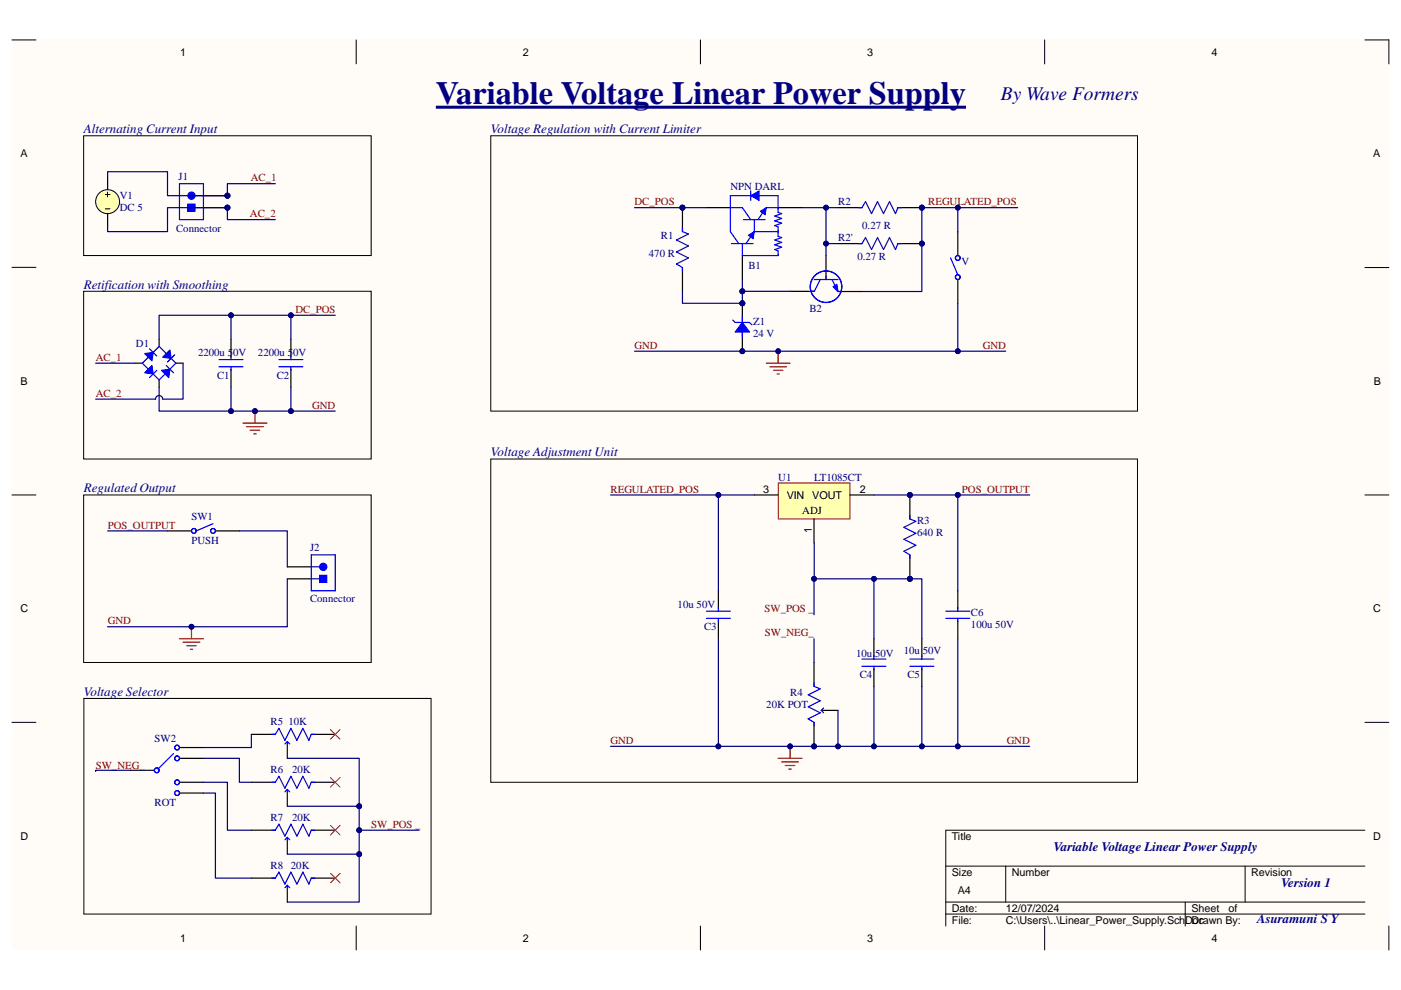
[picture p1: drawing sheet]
<svg xmlns="http://www.w3.org/2000/svg" width="297mm" height="210mm" viewBox="0 0 297 210" stroke-linecap="round" stroke-linejoin="round" font-family="sans-serif">
<g fill="#fffcf8">
<path d="M2.5 8.5h292v192.9h-292z" fill-rule="evenodd"/>
<path d="M7.6 13.5h281.8v182.8h-281.8z" fill-rule="evenodd"/>
</g>
<g fill="none" stroke="#000" stroke-width=".21">
<path d="M2.5 8.5h5.1M75.5 8.5v5M148.5 8.5v5M221.5 8.5v5M289.4 8.5h5.1v5M2.5 56.7h5.1M289.4 56.7h5.1M2.5 104.9h5.1M289.4 104.9h5.1M2.5 153.2h5.1M289.4 153.2h5.1M289.4 176h-88.9v20.3"/>
<path d="M75.5 196.3v5.1M148.5 196.3v5.1M200.5 183.6h88.9M200.5 191.3h88.9M200.5 193.8h88.9M213.2 183.6v7.7M221.5 196.3v5.1M251.3 191.3v5M264 183.6v7.7M294.5 196.3v5.1"/>
</g>
<circle cx="48.2" cy="41.5" r=".51" fill="#000080"/>
<circle cx="48.2" cy="41.5" r=".51" fill="none" stroke="#000080" stroke-width=".21"/>
<circle cx="48.2" cy="44" r=".51" fill="#000080"/>
<circle cx="48.2" cy="44" r=".51" fill="none" stroke="#000080" stroke-width=".21"/>
<circle cx="40.6" cy="41.5" r=".76" fill="#00f"/>
<circle cx="40.6" cy="41.5" r=".76" fill="none" stroke="#00f" stroke-width=".26"/>
<path d="M43.1 41.5h5.1" fill="none" stroke="#000" stroke-width=".26"/>
<circle cx="48.2" cy="41.5" r=".51" fill="#000080"/>
<circle cx="48.2" cy="41.5" r=".51" fill="none" stroke="#000080" stroke-width=".21"/>
<path d="M43.1 44h5.1" fill="none" stroke="#000" stroke-width=".26"/>
<circle cx="48.2" cy="44" r=".51" fill="#000080"/>
<circle cx="48.2" cy="44" r=".51" fill="none" stroke="#000080" stroke-width=".21"/>
<path d="M41.4 41.5h1.7M41.4 44h1.7" fill="none" stroke="#00f" stroke-width=".26"/>
<path d="M39.8 43.3h1.6v1.5h-1.6z" fill-rule="evenodd" fill="#00f"/>
<path d="M39.8 43.3h1.6v1.5h-1.6z" fill="none" stroke="#00f" stroke-width=".21"/>
<path d="M38.1 38.9h5v7.7h-5zM30.2 77l3.5-3.6 3.6 3.6-3.6 3.6z" fill="none" stroke="#00f" stroke-width=".26"/>
<path d="M28.7 77h1.5M33.7 71.9v1.5M37.3 77h1.5M33.7 80.6v1.5" fill="none" stroke="#000" stroke-width=".26"/>
<path d="M30.7 75l1.8-.3-.3 1.8z" fill="#00f"/>
<path d="M30.7 75l1.8-.3-.3 1.8zM31.7 74l1.5 1.5" fill="none" stroke="#00f" stroke-width=".26"/>
<path d="M30.7 79l1.5-1.5 .3 1.8z" fill="#00f"/>
<path d="M30.7 79l1.5-1.5 .3 1.8zM33.2 78.5l-1.5 1.6" fill="none" stroke="#00f" stroke-width=".26"/>
<path d="M34.5 75.7l1.5-1.5 .3 1.8z" fill="#00f"/>
<path d="M34.5 75.7l1.5-1.5 .3 1.8zM37 75.2l-1.5 1.6" fill="none" stroke="#00f" stroke-width=".26"/>
<path d="M34.2 78.5l1.8-.2-.2 1.8z" fill="#00f"/>
<path d="M34.2 78.5l1.8-.2-.2 1.8zM35.3 77.5l1.5 1.5M46.4 76.2h5.1M46.4 77.8h5.1M49 75.5v.7M49 77.8v.7M59.1 76.2h5.1M59.1 77.8h5.1M61.7 75.5v.7M61.7 77.8v.7" fill="none" stroke="#00f" stroke-width=".26"/>
<path d="M49 71.9v3.8M49 78.3v3.8M61.7 71.9v3.8M61.7 78.3v3.8" fill="none" stroke="#000" stroke-width=".26"/>
<circle cx="144.7" cy="44" r=".5" fill="#000080"/>
<circle cx="144.7" cy="44" r=".5" fill="none" stroke="#000080" stroke-width=".21"/>
<path d="M144.7 44v5.1M144.7 56.7v5.1" fill="none" stroke="#000" stroke-width=".25"/>
<circle cx="144.7" cy="44" r=".5" fill="#000080"/>
<circle cx="144.7" cy="44" r=".5" fill="none" stroke="#000080" stroke-width=".21"/>
<path d="M144.7 48.3v.8l1.3 .5-2.6 1.3 2.6 1.3-2.6 1.2 2.6 1.3-2.6 1.3 1.3 .7v.8" fill="none" stroke="#00f" stroke-width=".25"/>
<circle cx="157.4" cy="74.5" r=".5" fill="#000080"/>
<circle cx="157.4" cy="74.5" r=".5" fill="none" stroke="#000080" stroke-width=".21"/>
<circle cx="157.4" cy="64.3" r=".5" fill="#000080"/>
<circle cx="157.4" cy="64.3" r=".5" fill="none" stroke="#000080" stroke-width=".21"/>
<path d="M157.4 69.4v5.1" fill="none" stroke="#000" stroke-width=".25"/>
<circle cx="157.4" cy="74.5" r=".5" fill="#000080"/>
<circle cx="157.4" cy="74.5" r=".5" fill="none" stroke="#000080" stroke-width=".21"/>
<path d="M157.4 64.3v5.1" fill="none" stroke="#000" stroke-width=".25"/>
<circle cx="157.4" cy="64.3" r=".5" fill="#000080"/>
<circle cx="157.4" cy="64.3" r=".5" fill="none" stroke="#000080" stroke-width=".21"/>
<path d="M157.4 68.4l1.5 2h-3z" fill="#00f"/>
<path d="M155.4 67.9l.5 .5h3l.5 .5M157.4 68.4l1.5 2h-3zM157.4 67.1v4.3" fill="none" stroke="#00f" stroke-width=".25"/>
<path d="M51.5 89.7h5.1M52.3 90.5h3.5M53 91.2h2.1M53.8 92h.5M54.1 87.2v2.5" fill="none" stroke="#800000" stroke-width=".25"/>
<circle cx="54.1" cy="87.2" r=".51" fill="#000080"/>
<circle cx="54.1" cy="87.2" r=".51" fill="none" stroke="#000080" stroke-width=".21"/>
<path d="M162.5 77h5M163.2 77.8h3.5M164 78.5h2M164.8 79.3h.4M165 74.5v2.5" fill="none" stroke="#800000" stroke-width=".25"/>
<circle cx="165" cy="74.5" r=".5" fill="#000080"/>
<circle cx="165" cy="74.5" r=".5" fill="none" stroke="#000080" stroke-width=".21"/>
<path d="M165 102.4h15.2v7.6h-15.2z" fill-rule="evenodd" fill="#ffffb0"/>
<path d="M165 102.4h15.2v7.6h-15.2z" fill="none" stroke="#800000" stroke-width=".21"/>
<path d="M159.9 104.9h5.1M172.6 110v5.1M180.2 104.9h5.1M152.3 125.3v3.8M152.3 131.6v3.8" fill="none" stroke="#000" stroke-width=".25"/>
<path d="M149.8 131.1h5.1M149.8 129.6h5.1M152.3 128.8v.8M152.3 131.1v.8" fill="none" stroke="#00f" stroke-width=".25"/>
<circle cx="192.9" cy="122.7" r=".51" fill="#000080"/>
<circle cx="192.9" cy="122.7" r=".51" fill="none" stroke="#000080" stroke-width=".21"/>
<circle cx="192.9" cy="104.9" r=".51" fill="#000080"/>
<circle cx="192.9" cy="104.9" r=".51" fill="none" stroke="#000080" stroke-width=".21"/>
<path d="M192.9 117.6v5.1" fill="none" stroke="#000" stroke-width=".25"/>
<circle cx="192.9" cy="122.7" r=".51" fill="#000080"/>
<circle cx="192.9" cy="122.7" r=".51" fill="none" stroke="#000080" stroke-width=".21"/>
<path d="M192.9 104.9v5.1" fill="none" stroke="#000" stroke-width=".25"/>
<circle cx="192.9" cy="104.9" r=".51" fill="#000080"/>
<circle cx="192.9" cy="104.9" r=".51" fill="none" stroke="#000080" stroke-width=".21"/>
<path d="M192.9 109.3v.7l1.3 .5-2.6 1.3 2.6 1.3-2.6 1.2 2.6 1.3-2.6 1.3 1.3 .7v.8M200.5 131.1h5.1M200.5 129.6h5.1M203.1 128.8v.8M203.1 131.1v.8" fill="none" stroke="#00f" stroke-width=".25"/>
<path d="M203.1 125.3v3.8M203.1 131.6v3.8" fill="none" stroke="#000" stroke-width=".25"/>
<circle cx="68.5" cy="120.2" r=".76" fill="#00f"/>
<g fill="none" stroke="#00f" stroke-width=".25">
<path d="M66 120.2h1.8M66 122.7h1.8"/>
<circle cx="68.5" cy="120.2" r=".76"/>
</g>
<path d="M60.9 120.2h5.1M60.9 122.7h5.1" fill="none" stroke="#000" stroke-width=".25"/>
<path d="M67.8 122h1.5v1.5h-1.5z" fill-rule="evenodd" fill="#00f"/>
<path d="M67.8 122h1.5v1.5h-1.5z" fill="none" stroke="#00f" stroke-width=".21"/>
<g fill="none" stroke="#00f" stroke-width=".25">
<path d="M154.9 44h2.5M157.4 51.6v2.6h7.6v-.3M159.2 41.5h-4.3v7.6M159.2 40.5v2M159.9 46.6v2.5h5.1M160.9 41.5h4.1v2.5h-2.5M172.6 59.3h5.1M173.9 59.3l-1.3 2.5M175.1 58.5v.8M176.4 59.3l1.3 2.5M171.8 61.8h.8M176.7 60.8l.7-.5 .3 1.5z"/>
<path d="M176.9 60.8h.5l-.2 .2zM177.4 60.5l-.5 .3M177.7 61.8h.7M45.2 111l-3.6 1.6M66 117.6h5.1v7.7h-5.1z"/>
<circle cx="175.1" cy="60.8" r="3.3"/>
<circle cx="41.1" cy="112.6" r=".51"/>
<circle cx="41.1" cy="112.6" r=".5"/>
<circle cx="45.2" cy="112.6" r=".51"/>
</g>
<path d="M149.8 44h5.1M157.4 54.2v5.1M165 44h5M175.1 54.2v5.1M167.5 61.8h5.1M177.7 61.8h5M35.5 112.6h5.1M45.7 112.6h5.1" fill="none" stroke="#000" stroke-width=".25"/>
<path d="M159.2 41.5l1.7-1v2z" fill="#00f"/>
<path d="M159.2 41.5l1.7-1v2z" fill="none" stroke="#00f" stroke-width=".21"/>
<path d="M154.9 49.1l1.7 2.5M155.1 51.6h4.6M157.4 44l1.8 2.6M157.6 46.6h4.6M162.5 44l-1.8 2.6M165 44v.3M165 48.9v.5" fill="none" stroke="#00f" stroke-width=".25"/>
<path d="M161.2 44.8l1.3-.8-.3 1.6z" fill="#00f"/>
<path d="M161.2 44.8l1.3-.8-.3 1.6z" fill="none" stroke="#00f" stroke-width=".21"/>
<path d="M159.9 49.1l-1.7 2.5" fill="none" stroke="#00f" stroke-width=".25"/>
<path d="M158.7 49.9l1.2-.8-.2 1.5z" fill="#00f"/>
<path d="M158.7 49.9l1.2-.8-.2 1.5z" fill="none" stroke="#00f" stroke-width=".21"/>
<path d="M165 44.3v.7l.7 .3-1.5 .5 1.5 .5-1.5 .5 1.5 .5-1.5 .5 .8 .3v.8M165 49.4v.7l.7 .3-1.5 .5 1.5 .5-1.5 .5 1.5 .5-1.5 .5 .8 .3v.7" fill="none" stroke="#00f" stroke-width=".25"/>
<circle cx="195.5" cy="44" r=".51" fill="#000080"/>
<circle cx="195.5" cy="44" r=".51" fill="none" stroke="#000080" stroke-width=".21"/>
<path d="M177.7 44h5M190.4 44h5" fill="none" stroke="#000" stroke-width=".25"/>
<circle cx="195.5" cy="44" r=".51" fill="#000080"/>
<circle cx="195.5" cy="44" r=".51" fill="none" stroke="#000080" stroke-width=".21"/>
<path d="M182 44h.7l.8-1.2 1.3 2.5 1.3-2.5 1.2 2.5 1.3-2.5 1.3 2.5 .5-1.3h.7M182.7 139.7h5.1M185.3 139v.7M192.9 139.7h5.1M195.4 139v.7M182.7 141.3h5.1M185.3 141.3v.7M192.9 141.3h5.1M195.4 141.3v.7" fill="none" stroke="#00f" stroke-width=".25"/>
<path d="M185.3 135.4v3.8M195.4 135.4v3.8M185.3 141.8v3.7M195.4 141.8v3.7" fill="none" stroke="#000" stroke-width=".25"/>
<path d="M92.4 22.7h112.4" fill="none" stroke="#000080" stroke-width=".63" stroke-linecap="butt"/>
<path d="M17.7 28.8h61v25.4h-61zM104.1 28.8h137.1v58.4h-137.1zM17.7 61.8h61v35.5h-61zM104.1 97.3h137.1v68.6h-137.1zM17.7 104.9h61v35.6h-61z" fill="none" stroke="#000" stroke-width=".21"/>
<circle cx="172.6" cy="158.2" r=".51" fill="#000080"/>
<circle cx="172.6" cy="158.2" r=".51" fill="none" stroke="#000080" stroke-width=".21"/>
<path d="M172.6 153.2v5" fill="none" stroke="#000" stroke-width=".25"/>
<circle cx="172.6" cy="158.2" r=".51" fill="#000080"/>
<circle cx="172.6" cy="158.2" r=".51" fill="none" stroke="#000080" stroke-width=".21"/>
<path d="M172.6 140.5v5M174.1 150.6h3.6" fill="none" stroke="#000" stroke-width=".25"/>
<path d="M171.3 152.4l1.3 .8v.7M172.6 144.8v.7M172.6 145.5l1.3 .5-2.5 1.3 2.5 1.3-2.5 1.3 2.5 1.2-2.5 1.3M174.6 150.1l-.5 .5 .5 .5" fill="none" stroke="#00f" stroke-width=".25"/>
<path d="M167.5 158.2v2.6M165 160.8h5M165.7 161.5h3.6M166.5 162.3h2M167.3 163.1h.5" fill="none" stroke="#800000" stroke-width=".25"/>
<circle cx="167.5" cy="158.2" r=".51" fill="#000080"/>
<circle cx="167.5" cy="158.2" r=".51" fill="none" stroke="#000080" stroke-width=".21"/>
<path d="M38.1 135.4h5M38.8 136.1h3.6M39.6 136.9h2M40.3 137.7h.5M40.6 132.9v2.5" fill="none" stroke="#800000" stroke-width=".25"/>
<circle cx="40.6" cy="132.9" r=".51" fill="#000080"/>
<circle cx="40.6" cy="132.9" r=".51" fill="none" stroke="#000080" stroke-width=".21"/>
<path d="M22.8 37.7v2.5M22.8 45.3v2.5" fill="none" stroke="#000" stroke-width=".26"/>
<circle cx="22.8" cy="42.8" r="2.54" fill="#ffffb0"/>
<g fill="none" stroke="#000" stroke-width=".21">
<path d="M22.3 41.2h1M22.3 44.3h1M22.8 40.7v1M17.8 148.1h73.6v45.7h-73.6z"/>
<circle cx="22.8" cy="42.8" r="2.54"/>
</g>
<g fill="none" stroke="#00f" stroke-width=".25">
<path d="M36.8 159.8l-3.3 3.3M57.6 155.7h.8l.7-1.3 1.3 2.6 1.3-2.6 1.2 2.6 1.3-2.6 1.3 2.6 .5-1.3h.8M60.4 157.7l.5-.5 .5 .5M57.6 165.9h.8l.7-1.3 1.3 2.5 1.3-2.5 1.2 2.5 1.3-2.5 1.3 2.5 .5-1.2h.8M57.6 176h.8l.7-1.2 1.3 2.5 1.3-2.5 1.2 2.5 1.3-2.5 1.3 2.5 .5-1.3h.8M60.4 167.9l.5-.5 .5 .5M60.4 178.1l.5-.6 .5 .6M57.6 186.2h.8l.7-1.3 1.3 2.6 1.3-2.6 1.2 2.6 1.3-2.6 1.3 2.6 .5-1.3h.8M60.4 188.2l.5-.5 .5 .5"/>
<circle cx="37.5" cy="158.5" r=".51"/>
<circle cx="37.6" cy="158.5" r=".5"/>
<circle cx="33.2" cy="163.3" r=".51"/>
<circle cx="33.2" cy="163.3" r=".5"/>
<circle cx="37.5" cy="160.8" r=".51"/>
<circle cx="37.5" cy="168.1" r=".51"/>
<circle cx="37.5" cy="165.9" r=".51"/>
<circle cx="37.6" cy="165.9" r=".51"/>
<circle cx="37.6" cy="168.1" r=".51"/>
<circle cx="37.6" cy="160.8" r=".5"/>
</g>
<g fill="none" stroke="#000" stroke-width=".25">
<path d="M38.1 158.5h5M53.3 155.7h5.1M60.9 157.2v3.6M66 155.7h5.1M27.6 163.3h5.1M38.1 160.8h5M38.1 168.1h5M38.1 165.9h5M53.3 165.9h5.1M53.3 176h5.1M60.9 167.4v3.5M60.9 177.5v3.6"/>
<path d="M66 165.9h5.1M66 176h5.1M53.3 186.2h5.1M60.9 187.7v3.6M66 186.2h5.1"/>
</g>
<path d="M70.1 154.7l2 2M72.1 154.7l-2 2M70.1 164.8l2 2.1M70.1 175l2 2M72.1 164.8l-2 2.1M72.1 175l-2 2M70.1 185.2l2 2M72.1 185.2l-2 2" fill="none" stroke="#f00" stroke-width=".21"/>
<circle cx="195.5" cy="51.6" r=".51" fill="#000080"/>
<circle cx="195.5" cy="51.6" r=".51" fill="none" stroke="#000080" stroke-width=".21"/>
<path d="M177.7 51.6h5M190.4 51.6h5" fill="none" stroke="#000" stroke-width=".25"/>
<circle cx="195.5" cy="51.6" r=".51" fill="#000080"/>
<circle cx="195.5" cy="51.6" r=".51" fill="none" stroke="#000080" stroke-width=".21"/>
<path d="M182 51.6h.7l.8-1.2 1.3 2.5 1.3-2.5 1.2 2.5 1.3-2.5 1.3 2.5 .5-1.3h.7" fill="none" stroke="#00f" stroke-width=".25"/>
<path d="M20.3 77h8.4" fill="none" stroke="#000080" stroke-width=".26"/>
<path d="M33.7 82.1v5.1h37.4" fill="none" stroke="#000080" stroke-width=".25"/>
<circle cx="49" cy="87.2" r=".51" fill="#000080"/>
<circle cx="49" cy="87.2" r=".51" fill="none" stroke="#000080" stroke-width=".21"/>
<circle cx="54.1" cy="87.2" r=".51" fill="#000080"/>
<circle cx="54.1" cy="87.2" r=".51" fill="none" stroke="#000080" stroke-width=".21"/>
<circle cx="61.7" cy="87.2" r=".51" fill="#000080"/>
<circle cx="61.7" cy="87.2" r=".51" fill="none" stroke="#000080" stroke-width=".21"/>
<path d="M71.1 66.8h-37.4v5.1" fill="none" stroke="#000080" stroke-width=".26"/>
<circle cx="49" cy="66.8" r=".51" fill="#000080"/>
<circle cx="49" cy="66.8" r=".51" fill="none" stroke="#000080" stroke-width=".21"/>
<circle cx="61.7" cy="66.8" r=".5" fill="#000080"/>
<circle cx="61.7" cy="66.8" r=".5" fill="none" stroke="#000080" stroke-width=".21"/>
<path d="M48.2 44v2.6h10.2" fill="none" stroke="#000080" stroke-width=".26"/>
<circle cx="48.2" cy="44" r=".51" fill="#000080"/>
<circle cx="48.2" cy="44" r=".51" fill="none" stroke="#000080" stroke-width=".21"/>
<path d="M58.4 38.9h-10.2v2.6" fill="none" stroke="#000080" stroke-width=".26"/>
<circle cx="48.2" cy="41.5" r=".51" fill="#000080"/>
<circle cx="48.2" cy="41.5" r=".51" fill="none" stroke="#000080" stroke-width=".21"/>
<path d="M38.8 77v7.6h-4.3a.76 .76 0 0 0-.8-.7 .76 .76 0 0 0-.7 .7h-12.7" fill="none" stroke="#000080" stroke-width=".26"/>
<path d="M49 82.1v5.1" fill="none" stroke="#000080" stroke-width=".25"/>
<circle cx="49" cy="87.2" r=".51" fill="#000080"/>
<circle cx="49" cy="87.2" r=".51" fill="none" stroke="#000080" stroke-width=".21"/>
<path d="M49 66.8v5.1" fill="none" stroke="#000080" stroke-width=".26"/>
<circle cx="49" cy="66.8" r=".51" fill="#000080"/>
<circle cx="49" cy="66.8" r=".51" fill="none" stroke="#000080" stroke-width=".21"/>
<path d="M61.7 82.1v5.1" fill="none" stroke="#000080" stroke-width=".25"/>
<circle cx="61.7" cy="87.2" r=".51" fill="#000080"/>
<circle cx="61.7" cy="87.2" r=".51" fill="none" stroke="#000080" stroke-width=".21"/>
<path d="M61.7 66.8v5.1" fill="none" stroke="#000080" stroke-width=".26"/>
<circle cx="61.7" cy="66.8" r=".5" fill="#000080"/>
<circle cx="61.7" cy="66.8" r=".5" fill="none" stroke="#000080" stroke-width=".21"/>
<path d="M144.7 44h5.1" fill="none" stroke="#000080" stroke-width=".25"/>
<circle cx="144.7" cy="44" r=".5" fill="#000080"/>
<circle cx="144.7" cy="44" r=".5" fill="none" stroke="#000080" stroke-width=".21"/>
<path d="M144.7 61.8v2.5h12.7" fill="none" stroke="#000080" stroke-width=".25"/>
<circle cx="157.4" cy="64.3" r=".5" fill="#000080"/>
<circle cx="157.4" cy="64.3" r=".5" fill="none" stroke="#000080" stroke-width=".21"/>
<path d="M134.5 44h10.2" fill="none" stroke="#000080" stroke-width=".25"/>
<circle cx="144.7" cy="44" r=".5" fill="#000080"/>
<circle cx="144.7" cy="44" r=".5" fill="none" stroke="#000080" stroke-width=".21"/>
<path d="M157.4 61.8v2.5" fill="none" stroke="#000080" stroke-width=".25"/>
<circle cx="157.4" cy="64.3" r=".5" fill="#000080"/>
<circle cx="157.4" cy="64.3" r=".5" fill="none" stroke="#000080" stroke-width=".21"/>
<circle cx="157.4" cy="61.8" r=".5" fill="#000080"/>
<circle cx="157.4" cy="61.8" r=".5" fill="none" stroke="#000080" stroke-width=".21"/>
<path d="M134.5 74.5h78.7" fill="none" stroke="#000080" stroke-width=".25"/>
<circle cx="157.4" cy="74.5" r=".5" fill="#000080"/>
<circle cx="157.4" cy="74.5" r=".5" fill="none" stroke="#000080" stroke-width=".21"/>
<circle cx="165" cy="74.5" r=".5" fill="#000080"/>
<circle cx="165" cy="74.5" r=".5" fill="none" stroke="#000080" stroke-width=".21"/>
<circle cx="203.1" cy="74.5" r=".51" fill="#000080"/>
<circle cx="203.1" cy="74.5" r=".51" fill="none" stroke="#000080" stroke-width=".21"/>
<path d="M129.5 104.9h30.4" fill="none" stroke="#000080" stroke-width=".25"/>
<circle cx="152.3" cy="104.9" r=".51" fill="#000080"/>
<circle cx="152.3" cy="104.9" r=".51" fill="none" stroke="#000080" stroke-width=".21"/>
<path d="M172.6 115.1v7.6h20.3" fill="none" stroke="#000080" stroke-width=".25"/>
<circle cx="192.9" cy="122.7" r=".51" fill="#000080"/>
<circle cx="192.9" cy="122.7" r=".51" fill="none" stroke="#000080" stroke-width=".21"/>
<circle cx="185.3" cy="122.7" r=".51" fill="#000080"/>
<circle cx="185.3" cy="122.7" r=".51" fill="none" stroke="#000080" stroke-width=".21"/>
<circle cx="172.6" cy="122.7" r=".51" fill="#000080"/>
<circle cx="172.6" cy="122.7" r=".51" fill="none" stroke="#000080" stroke-width=".21"/>
<path d="M203.1 135.4v22.8h-73.6" fill="none" stroke="#000080" stroke-width=".25"/>
<circle cx="203.1" cy="158.2" r=".51" fill="#000080"/>
<circle cx="203.1" cy="158.2" r=".51" fill="none" stroke="#000080" stroke-width=".21"/>
<circle cx="195.5" cy="158.2" r=".51" fill="#000080"/>
<circle cx="195.5" cy="158.2" r=".51" fill="none" stroke="#000080" stroke-width=".21"/>
<circle cx="185.3" cy="158.2" r=".51" fill="#000080"/>
<circle cx="185.3" cy="158.2" r=".51" fill="none" stroke="#000080" stroke-width=".21"/>
<circle cx="177.7" cy="158.2" r=".51" fill="#000080"/>
<circle cx="177.7" cy="158.2" r=".51" fill="none" stroke="#000080" stroke-width=".21"/>
<circle cx="172.6" cy="158.2" r=".51" fill="#000080"/>
<circle cx="172.6" cy="158.2" r=".51" fill="none" stroke="#000080" stroke-width=".21"/>
<circle cx="167.5" cy="158.2" r=".51" fill="#000080"/>
<circle cx="167.5" cy="158.2" r=".51" fill="none" stroke="#000080" stroke-width=".21"/>
<circle cx="152.3" cy="158.2" r=".5" fill="#000080"/>
<circle cx="152.3" cy="158.2" r=".5" fill="none" stroke="#000080" stroke-width=".21"/>
<path d="M203.1 158.2h15.2" fill="none" stroke="#000080" stroke-width=".25"/>
<circle cx="203.1" cy="158.2" r=".51" fill="#000080"/>
<circle cx="203.1" cy="158.2" r=".51" fill="none" stroke="#000080" stroke-width=".21"/>
<path d="M185.3 104.9h17.8v20.4" fill="none" stroke="#000080" stroke-width=".25"/>
<circle cx="203.1" cy="104.9" r=".51" fill="#000080"/>
<circle cx="203.1" cy="104.9" r=".51" fill="none" stroke="#000080" stroke-width=".21"/>
<circle cx="192.9" cy="104.9" r=".51" fill="#000080"/>
<circle cx="192.9" cy="104.9" r=".51" fill="none" stroke="#000080" stroke-width=".21"/>
<path d="M203.1 104.9h15.2" fill="none" stroke="#000080" stroke-width=".25"/>
<circle cx="203.1" cy="104.9" r=".51" fill="#000080"/>
<circle cx="203.1" cy="104.9" r=".51" fill="none" stroke="#000080" stroke-width=".21"/>
<path d="M157.4 61.8h10.1M22.8 112.6h12.7" fill="none" stroke="#000080" stroke-width=".25"/>
<circle cx="157.4" cy="61.8" r=".5" fill="#000080"/>
<circle cx="157.4" cy="61.8" r=".5" fill="none" stroke="#000080" stroke-width=".21"/>
<path d="M195.4 44h20.4" fill="none" stroke="#000080" stroke-width=".25"/>
<circle cx="203.1" cy="44" r=".51" fill="#000080"/>
<circle cx="203.1" cy="44" r=".51" fill="none" stroke="#000080" stroke-width=".21"/>
<circle cx="195.5" cy="44" r=".51" fill="#000080"/>
<circle cx="195.5" cy="44" r=".51" fill="none" stroke="#000080" stroke-width=".21"/>
<path d="M195.4 44v17.8h-12.7" fill="none" stroke="#000080" stroke-width=".25"/>
<circle cx="195.5" cy="51.6" r=".51" fill="#000080"/>
<circle cx="195.5" cy="51.6" r=".51" fill="none" stroke="#000080" stroke-width=".21"/>
<circle cx="195.5" cy="44" r=".51" fill="#000080"/>
<circle cx="195.5" cy="44" r=".51" fill="none" stroke="#000080" stroke-width=".21"/>
<path d="M157.4 59.3v2.5" fill="none" stroke="#000080" stroke-width=".25"/>
<circle cx="157.4" cy="61.8" r=".5" fill="#000080"/>
<circle cx="157.4" cy="61.8" r=".5" fill="none" stroke="#000080" stroke-width=".21"/>
<path d="M185.3 145.5v12.7" fill="none" stroke="#000080" stroke-width=".25"/>
<circle cx="185.3" cy="158.2" r=".51" fill="#000080"/>
<circle cx="185.3" cy="158.2" r=".51" fill="none" stroke="#000080" stroke-width=".21"/>
<path d="M185.3 122.7v12.7" fill="none" stroke="#000080" stroke-width=".25"/>
<circle cx="185.3" cy="122.7" r=".51" fill="#000080"/>
<circle cx="185.3" cy="122.7" r=".51" fill="none" stroke="#000080" stroke-width=".21"/>
<path d="M195.4 145.5v12.7" fill="none" stroke="#000080" stroke-width=".25"/>
<circle cx="195.5" cy="158.2" r=".51" fill="#000080"/>
<circle cx="195.5" cy="158.2" r=".51" fill="none" stroke="#000080" stroke-width=".21"/>
<path d="M192.9 122.7h2.5v12.7" fill="none" stroke="#000080" stroke-width=".25"/>
<circle cx="192.9" cy="122.7" r=".51" fill="#000080"/>
<circle cx="192.9" cy="122.7" r=".51" fill="none" stroke="#000080" stroke-width=".21"/>
<path d="M177.7 150.6v7.6" fill="none" stroke="#000080" stroke-width=".25"/>
<circle cx="177.7" cy="158.2" r=".51" fill="#000080"/>
<circle cx="177.7" cy="158.2" r=".51" fill="none" stroke="#000080" stroke-width=".21"/>
<path d="M152.3 135.4v22.8" fill="none" stroke="#000080" stroke-width=".25"/>
<circle cx="152.3" cy="158.2" r=".5" fill="#000080"/>
<circle cx="152.3" cy="158.2" r=".5" fill="none" stroke="#000080" stroke-width=".21"/>
<path d="M152.3 104.9v20.4" fill="none" stroke="#000080" stroke-width=".25"/>
<circle cx="152.3" cy="104.9" r=".51" fill="#000080"/>
<circle cx="152.3" cy="104.9" r=".51" fill="none" stroke="#000080" stroke-width=".21"/>
<path d="M50.8 112.6h10.1v7.6M60.9 122.7v10.2h-38.1" fill="none" stroke="#000080" stroke-width=".25"/>
<circle cx="40.6" cy="132.9" r=".51" fill="#000080"/>
<circle cx="40.6" cy="132.9" r=".51" fill="none" stroke="#000080" stroke-width=".21"/>
<path d="M172.6 122.7v7.6" fill="none" stroke="#000080" stroke-width=".25"/>
<circle cx="172.6" cy="122.7" r=".51" fill="#000080"/>
<circle cx="172.6" cy="122.7" r=".51" fill="none" stroke="#000080" stroke-width=".21"/>
<path d="M172.6 135.4v5.1M53.3 155.7v2.8h-10.2M27.6 163.3h-7.3v.3M43.1 160.8h7.7v5.1h2.5M43.1 165.9h5.1v10.1h5.1M43.1 168.1h2.6v18.1h7.6M60.9 160.8h15.3v30.5h-15.3" fill="none" stroke="#000080" stroke-width=".25"/>
<circle cx="76.2" cy="170.9" r=".51" fill="#000080"/>
<circle cx="76.2" cy="170.9" r=".51" fill="none" stroke="#000080" stroke-width=".21"/>
<circle cx="76.2" cy="176" r=".51" fill="#000080"/>
<circle cx="76.2" cy="176" r=".51" fill="none" stroke="#000080" stroke-width=".21"/>
<circle cx="76.2" cy="181.1" r=".51" fill="#000080"/>
<circle cx="76.2" cy="181.1" r=".51" fill="none" stroke="#000080" stroke-width=".21"/>
<path d="M60.9 181.1h15.3" fill="none" stroke="#000080" stroke-width=".25"/>
<circle cx="76.2" cy="181.1" r=".51" fill="#000080"/>
<circle cx="76.2" cy="181.1" r=".51" fill="none" stroke="#000080" stroke-width=".21"/>
<path d="M60.9 170.9h15.3" fill="none" stroke="#000080" stroke-width=".25"/>
<circle cx="76.2" cy="170.9" r=".51" fill="#000080"/>
<circle cx="76.2" cy="170.9" r=".51" fill="none" stroke="#000080" stroke-width=".21"/>
<path d="M76.2 176h12.7" fill="none" stroke="#000080" stroke-width=".25"/>
<circle cx="76.2" cy="176" r=".51" fill="#000080"/>
<circle cx="76.2" cy="176" r=".51" fill="none" stroke="#000080" stroke-width=".21"/>
<path d="M48.2 44h-12.7v5.1h-12.7v-1.3" fill="none" stroke="#000080" stroke-width=".26"/>
<circle cx="48.2" cy="44" r=".51" fill="#000080"/>
<circle cx="48.2" cy="44" r=".51" fill="none" stroke="#000080" stroke-width=".21"/>
<path d="M22.8 37.7v-1.3h12.7v5.1h12.7" fill="none" stroke="#000080" stroke-width=".26"/>
<circle cx="48.2" cy="41.5" r=".51" fill="#000080"/>
<circle cx="48.2" cy="41.5" r=".51" fill="none" stroke="#000080" stroke-width=".21"/>
<path d="M175.1 51.6h2.6" fill="none" stroke="#000080" stroke-width=".25"/>
<circle cx="175.1" cy="51.6" r=".51" fill="#000080"/>
<circle cx="175.1" cy="51.6" r=".51" fill="none" stroke="#000080" stroke-width=".21"/>
<g fill="none" stroke="#00f" stroke-width=".25">
<path d="M201.5 54.7l1.6 3.6"/>
<circle cx="203.1" cy="54.7" r=".51"/>
<circle cx="203.1" cy="58.8" r=".51"/>
</g>
<path d="M203.1 49.1v5.1M203.1 59.3v5" fill="none" stroke="#000" stroke-width=".25"/>
<path d="M203.1 64.3v10.2" fill="none" stroke="#000080" stroke-width=".25"/>
<circle cx="203.1" cy="74.5" r=".51" fill="#000080"/>
<circle cx="203.1" cy="74.5" r=".51" fill="none" stroke="#000080" stroke-width=".21"/>
<path d="M203.1 44v5.1" fill="none" stroke="#000080" stroke-width=".25"/>
<circle cx="203.1" cy="44" r=".51" fill="#000080"/>
<circle cx="203.1" cy="44" r=".51" fill="none" stroke="#000080" stroke-width=".21"/>
<path d="M170.1 44h7.6" fill="none" stroke="#000080" stroke-width=".25"/>
<circle cx="175.1" cy="44" r=".51" fill="#000080"/>
<circle cx="175.1" cy="44" r=".51" fill="none" stroke="#000080" stroke-width=".21"/>
<path d="M175.1 44v10.2" fill="none" stroke="#000080" stroke-width=".25"/>
<circle cx="175.1" cy="51.6" r=".51" fill="#000080"/>
<circle cx="175.1" cy="51.6" r=".51" fill="none" stroke="#000080" stroke-width=".21"/>
<circle cx="175.1" cy="44" r=".51" fill="#000080"/>
<circle cx="175.1" cy="44" r=".51" fill="none" stroke="#000080" stroke-width=".21"/>
<text font-size="6.9" fill="#000080" x="92.4" y="22">Variable Voltage Linear Power Supply</text>
<text font-size="4.1" fill="#000080" x="212.2" y="21.3">By Wave Formers</text>
<g font-size="2.8" fill="#000080">
<text x="17.8" y="28.2">Alternating Current Input</text>
<text x="104.1" y="28.2">Voltage Regulation with Current Limiter</text>
<text x="17.8" y="61.2">Retification with Smoothing</text>
<text x="104.1" y="96.7">Voltage Adjustment Unit</text>
<text x="17.8" y="104.4">Regulated Output</text>
<text x="17.8" y="147.5">Voltage Selector</text>
<text x="223.4" y="180.5">Variable Voltage Linear Power Supply</text>
<text x="271.6" y="188.1">Version 1</text>
<text x="266.5" y="195.7">Asuramuni S Y</text>
</g>
<g font-size="2.3">
<text x="38.2" y="11.8">1</text>
<text x="110.9" y="11.8">2</text>
<text x="183.9" y="11.8">3</text>
<text x="256.8" y="11.8">4</text>
<text x="4.3" y="33.4">A</text>
<text x="291.2" y="33.4">A</text>
<text x="4.4" y="81.6">B</text>
<text x="291.3" y="81.6">B</text>
<text x="161.8" y="104.5">3</text>
<text x="166.8" y="105.7">VIN</text>
<text x="172.2" y="105.7">VOUT</text>
<text x="182.3" y="104.5">2</text>
<text x="170.1" y="109">ADJ</text>
<text x="172.1" y="112.9" transform="rotate(-90 172.1 112.9)">1</text>
<text x="4.3" y="129.8">C</text>
<text x="291.2" y="129.8">C</text>
<text x="4.3" y="178.1">D</text>
<text x="201.8" y="178.1">Title</text>
<text x="291.2" y="178.1">D</text>
<text x="201.8" y="185.7">Size</text>
<text x="214.5" y="185.7">Number</text>
<text x="265.3" y="185.7">Revision</text>
<text x="203.1" y="189.5">A4</text>
<text x="201.8" y="193.3">Date:</text>
<text x="201.8" y="195.8">File:</text>
<text x="213.2" y="193.3">12/07/2024</text>
<text x="213.2" y="195.8">C:\Users\..\Linear_Power_Supply.SchDoc</text>
<text x="252.6" y="195.8">Drawn By:</text>
<text x="252.6" y="193.3">Sheet</text>
<text x="260.5" y="193.3">of</text>
<text x="38.2" y="199.6">1</text>
<text x="110.9" y="199.6">2</text>
<text x="183.9" y="199.6">3</text>
<text x="256.8" y="199.6">4</text>
</g>
<g font-size="2.3" fill="#000080">
<text x="37.8" y="38.2">J1</text>
<text x="154.9" y="40.2">NPN DARL</text>
<text x="25.4" y="42.2">V1</text>
<text x="25.4" y="44.8">DC 5</text>
<text x="177.7" y="43.5">R2</text>
<text x="37.3" y="49.1">Connector</text>
<text x="140.1" y="50.6">R1</text>
<text x="177.7" y="51.1">R2'</text>
<text x="182.8" y="48.6">0.27 R</text>
<text x="137.6" y="54.4">470 R</text>
<text x="158.7" y="57">B1</text>
<text x="181.8" y="55.2">0.27 R</text>
<text x="203.8" y="56.2">V</text>
<text x="159.7" y="68.9">Z1</text>
<text x="159.7" y="71.5">24 V</text>
<text x="171.6" y="66.2">B2</text>
<text x="28.8" y="73.5">D1</text>
<text x="42" y="75.4">2200u 50V</text>
<text x="54.7" y="75.4">2200u 50V</text>
<text x="46" y="80.4">C1</text>
<text x="58.7" y="80.4">C2</text>
<text x="165" y="101.9">U1</text>
<text x="172.6" y="101.9">LT1085CT</text>
<text x="40.6" y="110.3">SW1</text>
<text x="194.4" y="111">R3</text>
<text x="194.4" y="113.6">640 R</text>
<text x="40.6" y="115.4">PUSH</text>
<text x="65.7" y="116.9">J2</text>
<text x="65.7" y="127.6">Connector</text>
<text x="143.7" y="128.8">10u 50V</text>
<text x="205.9" y="130.6">C6</text>
<text x="149.3" y="133.6">C3</text>
<text x="205.9" y="133.1">100u 50V</text>
<text x="181.5" y="139.2">10u 50V</text>
<text x="182.3" y="143.8">C4</text>
<text x="191.6" y="138.7">10u 50V</text>
<text x="192.4" y="143.8">C5</text>
<text x="167.6" y="147.6">R4</text>
<text x="57.4" y="153.7">R5 10K</text>
<text x="162.5" y="150.2">20K POT</text>
<text x="32.8" y="157.2">SW2</text>
<text x="57.4" y="163.8">R6</text>
<text x="61.9" y="163.8">20K</text>
<text x="32.8" y="170.9">ROT</text>
<text x="57.4" y="174">R7</text>
<text x="61.9" y="174">20K</text>
<text x="57.4" y="184.2">R8</text>
<text x="61.7" y="184.2">20K</text>
</g>
<g font-size="2.3" fill="#800000">
<text x="53.2" y="38.4">AC_1</text>
<text x="53" y="46.1">AC_2</text>
<text x="134.5" y="43.5">DC_POS</text>
<text x="196.8" y="43.5">REGULATED_POS</text>
<text x="62.7" y="66.4">DC_POS</text>
<text x="20.3" y="76.5">AC_1</text>
<text x="134.5" y="74">GND</text>
<text x="208.4" y="74">GND</text>
<text x="20.3" y="84.1">AC_2</text>
<text x="66.2" y="86.7">GND</text>
<text x="129.5" y="104.4">REGULATED_POS</text>
<text x="204" y="104.4">POS_OUTPUT</text>
<text x="22.9" y="112.1">POS_OUTPUT</text>
<text x="162.1" y="129.8">SW_POS _</text>
<text x="22.9" y="132.4">GND</text>
<text x="162.2" y="134.9">SW_NEG_</text>
<text x="129.5" y="157.7">GND</text>
<text x="213.4" y="157.7">GND</text>
<text x="20.3" y="163.1">SW_NEG_</text>
<text x="78.7" y="175.5">SW_POS _</text>
</g>
</svg>
